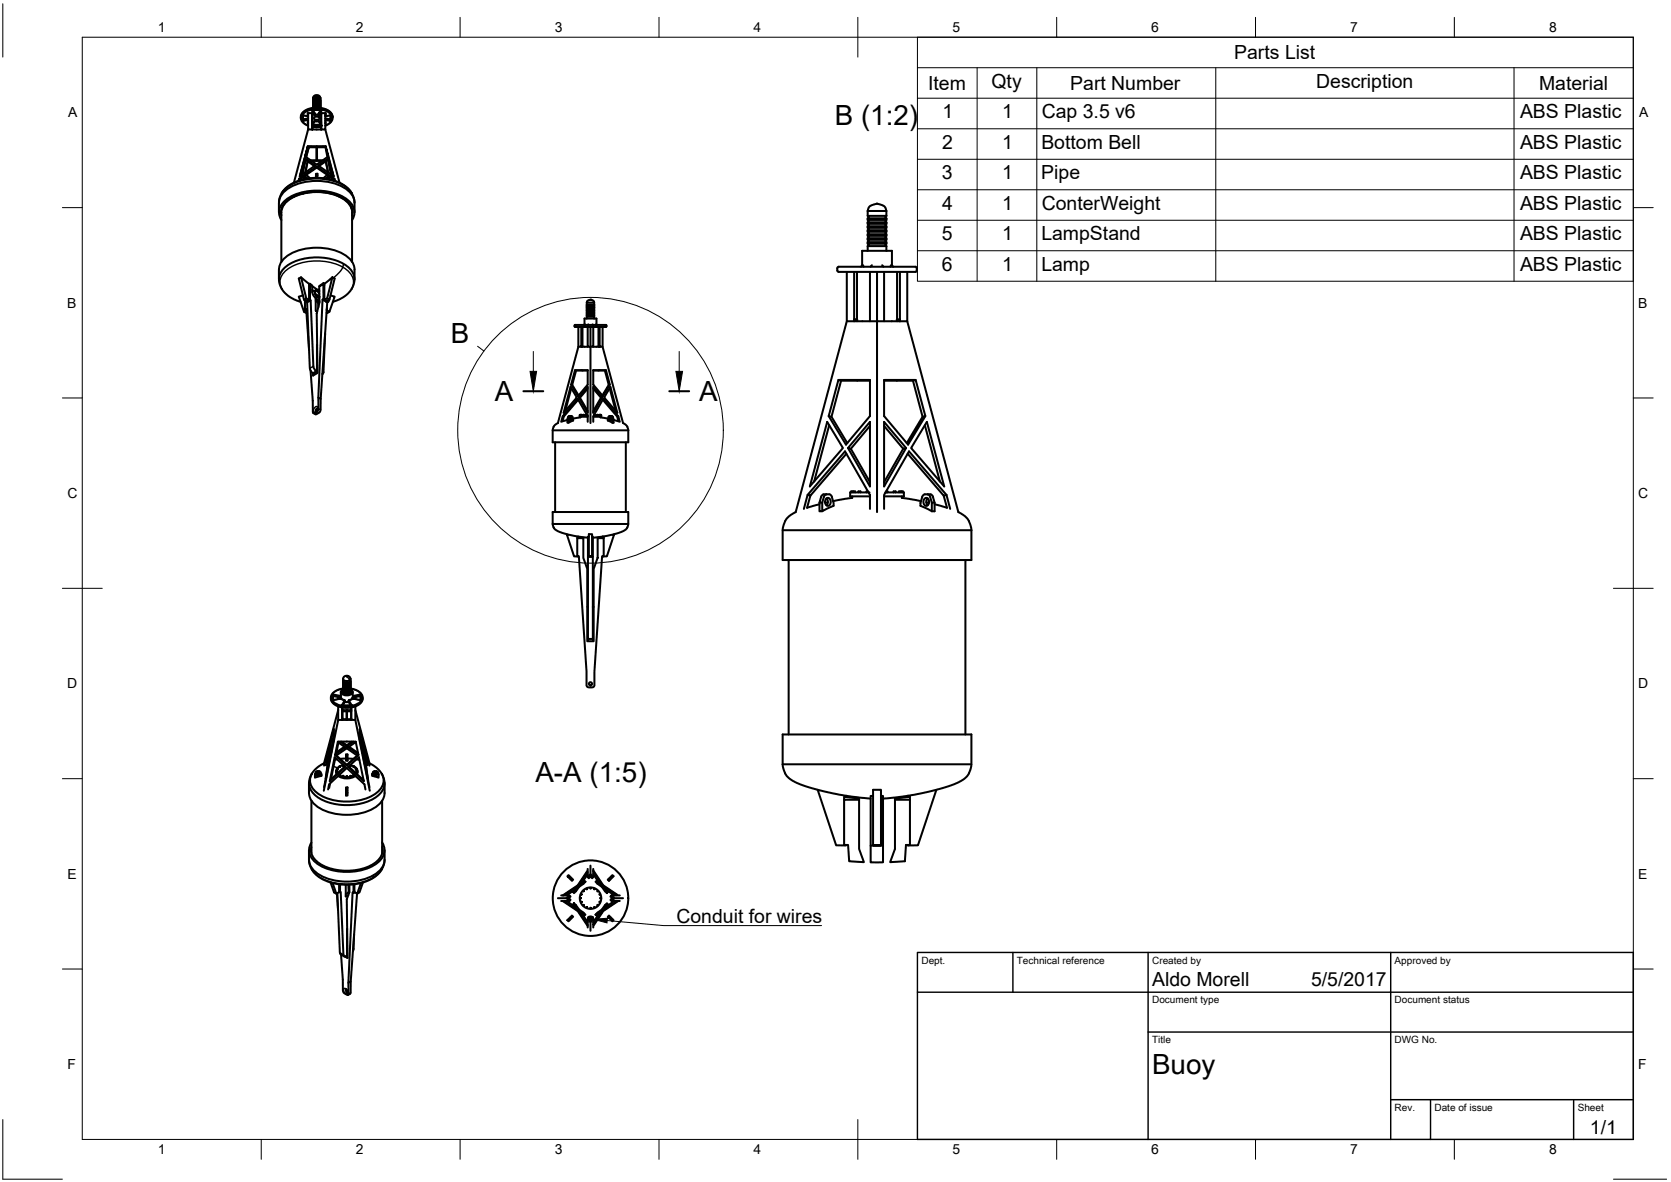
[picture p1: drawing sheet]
<svg xmlns="http://www.w3.org/2000/svg" width="420mm" height="297mm" viewBox="0 0 420 297" stroke-linecap="round" stroke-linejoin="round" font-family="sans-serif">
<!-- layer: Visible -->
<g fill="none" stroke="#000" stroke-width=".51">
<path d="M76.1 29.5l.2 .5M76.2 29h.1M76.3 29l1.2 .2M76.3 29l-.2 .6M76.3 30l-.1 .5M76.6 39.7l-1.2 4.6 3.9-2.7-2.7-1.9v.3l2.5 1.7M76.6 40l-1.2 4.2M77.4 37l-.6 2.3 .6-2.6-.7 2.6 2.9 2.1 3-2.1-.7-2.6 .6 2.6M77.4 37h2.3v3.3h-1.6M77.4 37h.2l-.6 2.5 .6-2.5M77.4 28.4l.1 .6M77.4 36.7h4.5"/>
<path d="M77.4 30.9h.1M77.4 29v.1M77.4 37h.1M77.5 28.4v4.1h1v-4.1v4.1v-.1v.1h2.3M77.5 30.3v.7M77.5 31.6l-.8-.4-.8-.8-.3-.7 .2-1 1.1-1 2.2-.6h1.6l1.2 .4 .9 .5 .7 .7 .1 1-.2 .7-.8 .8-.8 .4M77.5 32.5l-3.6 13.4M77.5 29.8l-1.2 .2M78.3 27.7h2.6M78.5 30.6v.4M78.5 28.8l.1-.4h-1.2l.1 .7M78.5 31.9h2.3"/>
<path d="M78.5 32.4h.1M78.5 28.7h.1M78.6 30.9v.1M78.6 30.6l-.1 .3M78.7 27.7l.4 .8M78.7 31.3h1.9M78.7 26.9a1.09 1.09 0 0 1 1.9 0M78.7 26.1a.97 .97 0 0 1 .9-.7 .97 .97 0 0 1 1 .7M78.7 25.4a.98 .98 0 0 1 .9-.6 .98 .98 0 0 1 1 .6M78.7 26.9v.2a1.05 1.05 0 0 1 1.9 0v-.2M78.7 26.8a.97 .97 0 0 1 .9-.7 .97 .97 0 0 1 1 .7M78.7 25.8a.98 .98 0 0 1 .9-.7 .98 .98 0 0 1 1 .7"/>
<path d="M78.7 26.4a.98 .98 0 0 1 .9-.7 .98 .98 0 0 1 1 .7M78.7 25.1a.98 .98 0 0 1 .8-1 .98 .98 0 0 1 1.1 .6v.4M78.7 24.6l.3-.5 .5-.2 .7 .2 .4 .5M78.7 25.5a.99 .99 0 0 1 .9-.6 .99 .99 0 0 1 1 .6M78.7 26.8a.99 .99 0 0 1 .9-.6 .99 .99 0 0 1 1 .6M78.7 25.8a.99 .99 0 0 1 .9-.6 .99 .99 0 0 1 1 .6M78.7 25.2a.99 .99 0 0 1 .9-.6 .99 .99 0 0 1 1 .6M78.7 26.5a.99 .99 0 0 1 .9-.6 .99 .99 0 0 1 1 .6M78.7 26.2a.99 .99 0 0 1 .9-.7 .99 .99 0 0 1 1 .7M78.8 27.1a1.26 1.26 0 0 1 1.7 0M78.9 27.1l.7-.3 .8 .3M79.1 30.4v.1"/>
<path d="M79.1 28.4v.6M79.1 30.5h1M79.1 29.4l.5-.1a.55 .55 0 0 1 .7 .5l-.7 .3a.55 .55 0 0 1-.6-.5zM79.1 30.5l-.6 1.1M80.1 30.5l.7 1.1M80.2 28.4v.6M80.2 30.4l-.1 .1M80.6 27.7l-.4 .8M80.7 30.6l.1 .3M80.7 28.7h.1M80.7 30.9v.1M80.7 32.5v-.1l.1 .1"/>
<path d="M80.8 28.8l-.1-.4h1.2l-.1 .7M80.8 30.6v.4M80.8 32.4h-.1M81.8 28.4v4.1h-1v-4.1v4.1M81.8 30.3v.7M81.8 32.5l3.6 13.4M81.8 30.9h.1M81.8 29.8l1.2 .2M81.8 37l.5 2.5M81.9 29v.1M81.9 28.4l-.1 .6M81.9 37h-2.3v3.3h1.6"/>
<path d="M82.5 39.2v.2M82.7 39.7v.3l-2.5 1.7M82.7 40l1.1 4.2M83 30v.5M83 29l.1 .6M83 29l-1.2 .2M83.1 29.5l-.1 .5M70.1 53.4a5.5 5.5 0 0 1 1.6-5.4 14 14 0 0 1 15.9 0 4 4 0 0 1 1.5 2.9v2.5M70.7 54.1a4.4 4.4 0 0 1 3.1-4.7 13.8 13.8 0 0 1 13.2 1 3.6 3.6 0 0 1 1.6 3.7M70.8 55.3a3.8 3.8 0 0 1 1.4-5.3 14.4 14.4 0 0 1 14.9 0 3.8 3.8 0 0 1 1.4 5.3M70.8 48.6l-.5 1.1-.2 1.1M70.8 48.5h.1"/>
<path d="M70.8 48.5a10.3 10.3 0 0 1 8.8-3.6 10.3 10.3 0 0 1 8.8 3.6M70.9 48.5l1-1.3 1.9-1.2 2.4-.9 3.3-.4 3.1 .3 2.5 .8 1.8 1 1.5 1.7M70.9 52.2l.1 .1M74 49.3v.1M75.2 44.9l4.4-3.1 4.5 3.1v.3l-4.5-3.1-4.4 3.1zM75.2 44.9l-.1 .5M75.2 45.2l-.1 .2M75.5 45l-.1 .3M75.8 44.8l-.1 .4M75.9 44.7l-.1 .5M76 43.3h.1l-.2 .3M76 43.9h.1"/>
<path d="M76.2 48.6v.1M76.5 41.1l-.4 2.2M76.6 44.4l.6 .5M76.6 44.4v-.2l-.2 .8M76.6 44.4l-.1 .6M76.6 44.2l.7 .7M76.8 40.1l-1.1 3.9M76.8 40.2l-.8 3.6M77 43.9l.9 .9M77.1 48.4l.1 .1M77.3 40.5l-.5 2.8M77.4 40.6l-.6 2.7"/>
<path d="M78.3 40.4h2.6M79.4 44.1v-.4h.4v1M79.8 44.1h-.4v.6M80 41.6l2.7-1.9 1.2 4.6zM81.9 40.6l.6 2.7M81.9 40.5l.6 2.8M82.3 43.9l-1 .9M82.5 40.2l.7 3.6M82.5 40.1l.7 3.2M82.7 44.2l-.8 .7M82.7 44.2l-.6 .7M82.7 44.4l.1 .6"/>
<path d="M82.7 44.2l.2 .8M83.3 43.9h.1M83.4 44.7l.1 .5M83.5 44.8l.1 .4M83.6 43.2l-.4 .1 .5 .9M83.6 43.4l.1 .8M83.7 43.8l.1 .2M83.7 44l.1 .1M83.8 45l.1 .3M83.9 45v.3M84.1 45.2v.2M84.1 44.9l.1 .5"/>
<path d="M85.2 49.3v.1M88.4 52.2l-.1 .1M88.4 48.6l.5 1 .2 1.2M88.4 48.5h.1M88.5 53.4v12.4M88.5 53.4a4.7 4.7 0 0 0-3-3.9 13.4 13.4 0 0 0-13.3 1.1 3.8 3.8 0 0 0-1.5 2.8v12.4M218.2 58.9h4.7v.4h-4.7zM218.2 59.9h4.7v.4h-4.7zM218.2 55.9h4.7v.4h-4.7M218.2 56.9h4.7v.4h-4.7M218.2 54.9h4.7v.4h-4.7M218.2 57.8h4.7v.5h-4.7"/>
<path d="M218.2 53h4.7M218.2 53v1.3M218.2 54.9v.4M218.2 55.9v.4M218.2 56.9v.4M218.2 57.8v.5M218.2 55.2l.3 .4-.3 .3M218.2 56.2l.3 .3-.3 .4M218.2 57.2l.3 .3-.3 .3M218.2 58.3l.3 .3-.3 .3M218.2 59.2l.3 .4-.3 .3M218.2 54.3l.3 .3-.3 .3"/>
<path d="M220.5 51.2h.1M220.5 51.2l-1.8 .6-.5 1.2M220.5 51.2l1.8 .6 .6 1.2M222.9 53v1.3h-4.7M222.9 54.3l-.3 .3 .3 .3M222.9 59.2l-.3 .4 .3 .3M222.9 58.3l-.3 .3 .3 .3M222.9 57.2l-.3 .3 .3 .3M222.9 56.2l-.3 .3 .3 .4M222.9 55.2l-.3 .4 .3 .3M70.1 70.3l.3 1.2 .4 1.1M70.1 67.7v2.5"/>
<path d="M70.2 67.7a5 5 0 0 1 3.2-4.1 14.3 14.3 0 0 1 14.2 1.1 4 4 0 0 1 1.5 3M70.2 70.3a5.2 5.2 0 0 1 3.7-4.5 14.7 14.7 0 0 1 13.1 .9 4.3 4.3 0 0 1 2.1 3.6M70.9 72.6l.6 .9 1.2 1 1.3 .8 1.6 .6M75.7 69.7l2 1.6v4.1l-.5 .4-.8-.5-1.3-5.3 .6-.3 1.3 5.3M76.2 74.2l-1.1 .3 1.3 3.8 .6-.3M76.4 75.3l.6-.3 .7 .4M76.4 78.3l.7 .4M76.7 75.5v2.3l.3-.1 .7 10.2M76.7 77.8h.3M77.2 76l.7 16.6M77.9 75.4l-.8 .5v-.2M77.9 71.3l-.2 .1"/>
<path d="M78.1 75.5l-.9 .5-.1-.1M78.5 72.9l.7 .4v.7a1.07 1.07 0 0 0 1.1 .8M78.5 71.9l1.8 1.1M79.3 73.1l-.1 .1M79.3 73.9l.6 .6M79.4 74.8v3.3l.4 .2M79.4 74.8l-.5-.4a3.5 3.5 0 0 1-.4-2.7l-.6-.4v4.1l.2 .1 .7 16.6 .2 .6 .7 .7v-6.8M79.4 75.4l.9 .5-.3 .2M79.4 75.6l.6 .4v1.2M79.4 75l.9 .6M79.8 74.5l-.1 .1M79.8 74.5l.5 .1"/>
<path d="M80 75.7v.3M80.1 74.7v.1M80.3 74.6l-.3 .2M80.3 73.9l-.3-.5a.47 .47 0 0 0-.8-.3 .47 .47 0 0 0 .1 .8l1 .6M80.3 73.2l-.2-.2a.5 .5 0 0 0-.6-.2 .5 .5 0 0 0-.3 .4M81.1 75.3l.3 .1M81.4 71.4v-.3v4.3M81.4 71.1l-1.1 .9M81.4 71.5l.2 .1M81.4 75.4l.9 .6M82 75.7l.6 .1v-.3v.3l-.3 .2-1.7 24.2v2.8l-.2 .5-.9 .6-.7-.3M82.2 78l.6 .3"/>
<path d="M82.2 77.4v.4M82.8 75.3l-.7 .5-.5-.4M83.1 74.2l1 .3-1.3 3.8-.5 .4-.2-.1M83.6 69.7l-2 1.6v4.1l.7-.4 1.3-5.3 .5 .3-1.3 5.3-.5-.3M88.4 72.6l-.8 1-1 .9-1.4 .8-1.5 .6M89.1 70.3l-.2 1.1-.5 1.2M89.1 67.7v2.5M147.5 76.5v.3M147.5 76.9v.3M147.5 78.4v.1h1.9v-.1M147.5 78.8h1.9M147.5 77.3h1.9"/>
<path d="M147.5 77.6h1.9M147.5 76.5h1.9M147.5 76.9v-.1h1.9v.1M147.5 79h1.9M147.5 79.4v-.2h1.9v.2M147.5 78.1h1.9M147.5 78.4h1.9M147.5 76.9h1.9M147.5 77.2h1.9M147.5 77.7h1.9M147.5 78h1.9M147.5 79.4h1.9"/>
<path d="M147.5 79.6h1.9M147.5 76.1h1.9M147.5 76.5l.2-.9 .8-.3 .8 .3 .1 .9M147.5 77.2v.1M147.5 77.6v.1M147.5 78v.1M147.5 78.8v.2M147.5 79.6v.5M147.5 77.3v.3M147.5 77.7v.3M147.5 78.1v.3M147.5 78.9v.3"/>
<path d="M147.5 78.5v.3M147.6 79.3v.3M149.4 77.2v.1M149.4 77.6v.1M149.4 78v.1M149.4 78.8v.2M149.4 79.6v.5M149.4 79.3v.3M149.4 78.5v.3M149.4 78.9v.3M149.4 78.1v.3M149.4 77.7v.3"/>
<path d="M149.4 77.3v.3M149.4 76.9v.3M149.4 76.5v.3M210.6 67.2l.3-.2h18.2a1.04 1.04 0 0 1 1.4 .4v.6a1.1 1.1 0 0 1-1.4 .3h-17.2a1.07 1.07 0 0 1-1.4-.3zM212.9 68.3v12.4h1.9v-12.4M215.5 68.3v12.1M217 66.7l.1 .3M218.2 60.9h4.7v.4M218.2 61.3h4.7M218.2 61.8h4.7M218.2 60.9v.4M218.2 61.8v1.2"/>
<path d="M218.2 60.2l.3 .3-.3 .4M218.2 61.2l.3 .3-.3 .3M218.7 68.3v12.4h1.8v48M219.2 66.7l-.3 .3M220.5 68.3v12.4h1.8v-12.4M221.8 66.7l.3 .3M222.9 61.2l-.3 .3 .3 .3M222.9 61.8v1.2M222.9 60.2l-.3 .3 .3 .4M224 66.7l-.1 .3M224.7 67l-.4-.3v-3.7h-7.5v3.7l-.4 .3M225.6 68.3v12.1"/>
<path d="M226.3 68.3v12.4h1.8v-12.4M77.9 92.5l.2 .7 .7 .7 .9-.5M78.1 93.2l.5 7.5 .1 2.8 .2 .3 .9-.5 .3-.5-.1-2.9 1.1-24.6 .3-.2v-3.7l-1.1 .6v4.1l-.7 2.7 .2 14.9-1.1 .7v-.6v.6M79.7 86.7v.1M80 99.9l.6 .3M81.8 83.9l-.4 9.6-.3 .4M143.5 97.2l1.5 2.7-3.3 3.8zM143.6 96.7h.3l1.6 2.7M143.6 96.7l1-3.7 .3 .1-1 3.6M143.6 97.6l-1.5 5.7M144.5 81.7l7.8-.1 .2 .4-.2 .2h-7.7zM144.6 93h3.2v3.7l-2.5 2.8-1.7-2.8"/>
<path d="M144.9 93.1h2.9M145.4 82.2v4.9h.8v-4.9M145.4 87.1l-5.1 19.2-.9 .7-.4 .7v3.4h19v-3M145.5 99.9l2.3 3.8v-6.5l-2.3 2.7h.3l2 3.4M146.2 87.1h1.6M146.2 86.9v.2v-.2l.3 .1v.1M146.2 86.9h.1M146.5 82.2v4.8M147.1 81.5v.2M147.8 82.2v4.9h.7v19.2M147.8 97.7l-2 2.2M147.9 81.5l-.1 .2"/>
<path d="M148.5 82.2v4.9h.7v-4.9M149 81.5l.1 .2M149.2 97.7l1.9 2.2h.3l-2.2 3.8v-6.5l2.2 2.7M149.2 93.1h2.9M149.2 87.1h1.6M149.9 81.5l-.1 .2M150.1 81.7l-.1-.2v-1.4h-3l-.2 1.6M150.5 87.1l-.1-.1 .3-.1 .1 .2M150.5 82.2v4.8M150.7 86.9h.1M150.8 86.9v.2M150.8 82.2v4.9h.7v-4.9"/>
<path d="M151.1 99.9l-1.9 3.4M151.5 87.1l5.2 19.2 .9 .7 .4 1.1M152.4 93h-3.2v3.7l2.4 2.8 1.7-2.8h-.2l-1.6 2.7M153.3 97.6l1.5 5.7M153.3 96.7l-.9-3.7-.3 .1 1 3.6M153.5 97.2l1.7 6.5-3.3-3.8zM210.8 95.5h7.9v9.1l-6 7.1-4.3-7.1M211.5 95.7h7.2M212.9 80.7l-12.8 48-2.1 1.4-.6 .9-.5 1.3-.1 8.4h47.4v-7.5M214.8 80.7h3.9M214.9 80.2l-.1 .5 .1-.5 .7 .2-.1 .3M222.3 95.7h7.3"/>
<path d="M222.3 80.7h4M225.6 80.7l-.1-.3 .7-.2 .1 .5M226.2 80.2l.1 .5M228.1 80.7l12.9 48 1.6 1 .7 .7 .7 1.4 .2 1.4M230.2 95.5h-7.9v9.1l6 7.1 4.4-7.1-.7 .1-4 6.7M79.8 102.7l-.4 .7a.36 .36 0 0 1 0-.5 .36 .36 0 0 1 .4-.1l-.4 .6M139 108.1h19M139.6 111.1v17.6M141.5 104.6l-.4 1.4M141.8 104.7l-.4 1.2 1.3-.4M142.7 105.4v.8h.2M142.8 104.8l-.1 .6h.2"/>
<path d="M143.4 105l.1 .3-.1 .3M143.4 104.5l-.5 .9v.8l1.2-.5-.2-.9-.2-.3M143.5 105.3l-.3 .1M143.7 104.5h-.6l-.2 .3M145.4 100.5l-3.6 4.2-.3-.1 3.8-4.4 2.5 4.4v1.4M146 104.7v.2l-2 .3M146.1 104.2l-.2 .1M146.1 104.2l.1 .1M146.1 104.2v.1M146.6 104.3h.2M147.6 104.2l-.2 .1M147.6 104.3h-1.8v.4h2"/>
<path d="M149.3 104.3h1.9v.4h-2M149.4 104.2l.1 .1M150.1 104.3h.2M150.9 104.2l.2 .1M150.9 104.2l-.2 .1M150.9 104.2v.1M151 104.7v.2l1.9 .3M151.6 100.5l3.6 4.2 .3-.1M153.3 104.5h.5l.3 .3 .2 1.4-1.5-.5 .2-.9 .3-.3M153.4 105.3l.3 .1M153.6 104.5l.4 .9M153.6 105l-.2 .3 .2 .3"/>
<path d="M154.3 105.4h-.3v.8M155.2 104.7l.3 1.2-1.2-.4M155.5 104.6l-3.8-4.4-2.5 4.4v1.4M155.5 104.6l.3 1.4M157.4 111.1v17.6M208 106l3.9 6.6-8.3 9.6zM208.4 104.6l.7 .1 3.9 6.7M208.4 104.6l2.4-9.1 .7 .2-2.4 9M208.5 106.8l-3.8 14.2M212.8 114l-9 10.6-.7-.2 9.4-11 6.2 11v3.5M213.2 112.6l5.5 9.6v-16.2l-5.5 6.6 .7 .2 4.8 8.4M218.7 107l-4.8 5.8"/>
<path d="M222.3 107l4.8 5.8 .7-.2-5.5 9.6v-16.2l5.5 6.6M227.1 112.8l-4.8 8.4M228.2 114l9.1 10.6 .7-.2M232.5 106.8l3.8 14.2M232.7 104.6l-2.5-9.1-.6 .2 2.4 9M233.1 106l4.3 16.2-8.3-9.6zM139 131.7h19M139 131.7v-3h19v3.1l-.3 .9-1.1 .8-2.2 .7M139 131.7l.2 1 .4 .4 1.1 .6 1.8 .5M145.1 135.2h1.6v5l1 2.8v18.1h1.6v-18.1l1-2.8v-5h1.5v4.6h-.4l-1.9 28.9v3.6l-.2 .3-.4 .1h-1.1l-.3-.4v-3.6l-2-28.9h-.4zM145.1 135.2v-.3l1.6 .3M145.4 134.8l2.4 .3"/>
<path d="M145.4 135l-2.9-.8 1.8 5.6h1.1M148.1 139.8h.8h-.8v-5.6h.8v5.6M148.1 134.9h-.3v4.9h1.3M148.9 134.9h.2v25.7h-1.3v-20.8M150.3 135.2l1.5-.3v.3M151.6 134.8l-2.5 .3M151.6 134.8l2.8-.6-1.8 5.6h-1M151.6 134.8v.2M196.8 133.2h47.4M203.1 124.4l-1 3.5M203.8 124.6l-.9 3 3.1-.9M206 126.3v2.2h.7"/>
<path d="M207.7 125.4a.71 .71 0 0 1 .9-.1 .71 .71 0 0 1 .3 .8 .75 .75 0 0 1-.7 1 .75 .75 0 0 1-.7-1zM207.8 125.3a1.25 1.25 0 0 1 0 1.7M207.8 124.2l-.4 .2a5.2 5.2 0 0 0-.7 4.1l2.8-1.4a3.1 3.1 0 0 0-.4-2.5l-.6-.4h-1.4l-.4 .2-.7 1.9h.7M208.1 126.2l-.6 .2M214.3 124.7v.4l-4.8 .8M214.5 123.5h-.5v.2M214.5 123.5h.5v.2M214.5 123.5v.2M215.8 123.7v-.2h.6v.2M218.2 123.5h-.3v.2M218.4 123.7h-4.6v1h4.9M222.7 123.7h4.6v1h-5"/>
<path d="M222.8 123.5h.4v.2M224.7 123.7v-.2h.5v.2M226.6 123.5h.4v.2M226.6 123.5h-.6v.2M226.6 123.5v.2M226.8 124.7v.4l4.8 .8M232.4 125.4a.71 .71 0 0 1 .9-.1 .71 .71 0 0 1 .3 .8 .75 .75 0 0 1-.7 1 .75 .75 0 0 1-.7-1zM232.5 124.2h1.4l.4 .2a5.2 5.2 0 0 1 .7 4.1h-.7l-2.8-1.4a3 3 0 0 1 .5-2.5l.6-.4M232.9 126.2l.7 .2M233.2 124.2l.6 .4 .5 1.7M233.3 125.3a1.25 1.25 0 0 0 0 1.7M235 126.3h-.7v2.2"/>
<path d="M237.3 124.6l.8 3-3.1-.9M238 124.4l-9.4-11-6.3 11v3.5M238 124.4l.9 3.5M147.7 152.5h.1M149.1 152.5h.2M198.3 140.7v43.9M242.7 140.7v43.9M83.7 175.3l.1 .6M83.8 174.5l.1 .4M83.8 175.9v.1M83.8 174.9l1.9 .4M83.9 174.9l-.2 .5"/>
<path d="M85 177.5v3.4h1.1M85 175.2v.5M85 178.5l-3.6 13.5M85.5 175.2v.4M85.7 173.9v1.7M85.8 175.5l-2 .4M85.9 173.2l.1 .1M85.9 177.2h2.6M86.1 177.8v3.1zM86.1 178.3v.4M86.1 178.8h2.2M86.1 178.6h.1"/>
<path d="M86.1 178.5h1.2v2.4h-1.2M86.2 177.2l.5-.8h1l.5 .8M86.3 173.6l-.1 .2a1.15 1.15 0 0 0 1 .7 1.15 1.15 0 0 0 1-.7v-.2M86.3 173.8l-.1 .2M86.3 173l-1.8 .6a2.05 2.05 0 0 0-1.3 2.2 2.05 2.05 0 0 0 1.9 1.7l1.8 .4 2.3-.3 1.5-1 .5-1a2.79 2.79 0 0 0-2.9-2.5l-.2-.1a.98 .98 0 0 1-.9 .7 .98 .98 0 0 1-.9-.6M86.3 172.5a.98 .98 0 0 0 .9 .7 .98 .98 0 0 0 .9-.7M86.3 171.6a.99 .99 0 0 0 .9 .6 .99 .99 0 0 0 .9-.6M86.3 170.6a.98 .98 0 0 0 .7 1 .98 .98 0 0 0 1.1-.6v-.4M86.3 172.9a.99 .99 0 0 0 .9 .6 .99 .99 0 0 0 .9-.6M86.3 172.3a1.09 1.09 0 0 0 1.8 0M86.3 171.2a.99 .99 0 0 0 .9 .7 .99 .99 0 0 0 .9-.7M86.3 172a1.09 1.09 0 0 0 1.8 0"/>
<path d="M86.3 173.2a.99 .99 0 0 0 .9 .6 .99 .99 0 0 0 .9-.6M86.3 173.9a1.09 1.09 0 0 0 1.8 0M86.3 171.9v.1M86.3 172.2v.1M86.3 173.5v.4M86.3 173.2a.69 .69 0 0 0-.6 .7 .69 .69 0 0 0 .6 .7l1.4 .1a.78 .78 0 0 0 .9-.5 .78 .78 0 0 0-.5-1M86.3 171.4a.99 .99 0 0 0 .9 .7 .99 .99 0 0 0 .9-.7M86.3 173.4a.99 .99 0 0 0 .9 .7 .99 .99 0 0 0 .9-.7M86.3 172.8a.99 .99 0 0 0 .9 .6 .99 .99 0 0 0 .9-.6M86.3 171.8a.99 .99 0 0 0 .9 .6 .99 .99 0 0 0 .9-.6M86.3 171.1a.99 .99 0 0 0 .9 .7 .99 .99 0 0 0 .9-.7M86.3 172.4a.99 .99 0 0 0 .9 .7 .99 .99 0 0 0 .9-.7"/>
<path d="M86.3 172.1a.99 .99 0 0 0 .9 .6 .99 .99 0 0 0 .9-.6M86.5 170.1l.9-.3 .5 .3 .2 .3a.95 .95 0 0 1-.8 .8 .95 .95 0 0 1-1-.5zM86.6 175.9l.1 .5M86.6 174.3l.5 .2M87.8 174.3l-.5 .2M87.8 175.9l-.1 .5M88.1 171.9v.1M88.1 172.2v.1M88.1 173.5v.4M88.2 173.8v.2M88.3 178.5h-1.2v2.4h1.2M88.3 178.3v.4"/>
<path d="M88.3 178.6h.1M88.3 178.3h.1M88.5 173.2l-.2 .1M88.5 175.5h.1M88.6 175.5l2 .4M88.7 173.9v1.7M88.9 175.2v.4M89.4 177.5v3.4h-1.1v-3.1v3.1M89.4 175.2v.5M89.4 178.5l3.6 13.5M90.5 174.9l.2 .5M90.5 174.9l-1.8 .4"/>
<path d="M90.6 175.9h.1M90.6 174.5l-.1 .4M90.7 175.3l-.2 .6M77.7 196.9v2.4M77.7 199.3a5 5 0 0 0 3.3 4.1 14.3 14.3 0 0 0 14.2-1.1 4 4 0 0 0 1.5-3M78.4 194.5l-.4 .8a3.9 3.9 0 0 0 1.8 5 14.2 14.2 0 0 0 15.4-.5 3.7 3.7 0 0 0 1.2-4.4l-.4-.9M78.4 194.5a3.6 3.6 0 0 0 1.5 4.9 14 14 0 0 0 14.6 0 3.7 3.7 0 0 0 1.5-4.9M78.4 194.5h.1M79.6 194.5l.4 .2 .4-.2M79.8 194h.4M79.8 194l-.4 .2-.2 .5v.7l1.6-.4-.3-.8M80.2 194l.4 .2"/>
<path d="M80.5 194l.3 .7M80.6 194l-.3-.2h-.6l-.5 .9M81.5 191.8l-1.8 1.1-1.3 1.6M81.8 191.4l-.3 1M82.1 191.5l-.2 .8M82.5 198.4l.2-1.3 4.5-4.1 4.4 4.1 .3 1.3M82.6 191l-.5 .5-.3-.1 .8-1-1.1 7.4M82.7 190.3l.4-.6-1.2 6 .8-5.4 .3 .1M82.8 189l-.3 1.1M83 196.9l-.2 1.1M83.1 186.2l-.4 3.7-.8 .9zM83.3 185.8h.4l-.4 3.4"/>
<path d="M83.9 183.2v2.6l-.6 3.4-.5 .6 .5-4zM84 184.6l-.3 1.2M84.1 190.3l2.7 2.4-3.9 3.6zM84.3 189.6l2.9 2.6 2.9-2.6M84.3 190.4l-1.1 5.5M84.5 193.8l.1 .7M84.6 193.7l.1 .1 .1-.1M84.6 193.6l.2 .1zM84.7 190.8l-.5 .1M84.8 194.2l.1 .1M84.8 193.1v.1M84.8 193.2h.2"/>
<path d="M84.8 193.1h.2zM84.9 186.4h4.5l.7 3.3-2.9 2.7-2.9-2.7zM85 193.1v.1M85 194.2h-.2l.1 .1M85 195a4 4 0 0 0 4.4 0M85 180.9l-3.6 17.8M85.1 186.6l1.7 1.2-2.3 1.6M85.1 186.4l-.6 3.4M85.2 194.8a4.2 4.2 0 0 0 4 0M85.3 192.7l.1 .1 .1-.1M85.4 192.6h.1zM85.4 194.6l-.1 .1"/>
<path d="M85.5 186.4l1.7 1.2v.4l-2.6 1.9M85.5 194.8h-.2M85.5 194.7v.1M85.9 186.4l1.3 .9 1.3-.9M86.1 180.6v.3M86.1 180.7h2.2M86.1 192.3v.1M86.1 195v.1M86.2 192.3l-.6 .2a1.24 1.24 0 0 0-.8 1.9M86.2 195.1h.1M86.2 192.4h.1M86.2 195h.1z"/>
<path d="M86.2 192.3h.1zM86.3 192.3v.1M86.3 195v.1M86.4 192.3h-.1M86.6 187.7l-2 1.4M86.7 192.6l-3.7 3.5M87 199.2v-1.3h.4v2h-.4v-.7h.4M87 189.6h.4v1.3h-.4zM87 190.9v.3h.4v-.3M87 190.6l-1.5 .1M87.1 195.1v.1M87.1 195.1h.2z"/>
<path d="M87.2 192.2h.1M87.3 195.1l-.2 .1M87.4 190.6l1.5 .1M87.6 192.7l2.6-2.4 1.3 6zM87.7 192.6l3.7 3.5M87.8 187.7l2.2 1.5M88 192.3h.1M88.1 192.3l.1 .2 .1-.2M88.1 195v.1M88.1 195.1h.2M88.1 192.3h.2zM88.1 195h.2z"/>
<path d="M88.3 195v.1M88.3 192.3l.7 .3M88.3 180.6v.3M88.3 180.6h.1M88.9 192.7l.1 .1 .1-.1M88.9 194.7v.1M88.9 186.4l-1.7 1.2v.4l2.6 1.9M88.9 194.8h.2M88.9 192.6h.2zM89 194.6l.1 .1M89.1 192.6a1.17 1.17 0 0 1 .5 1.8M89.4 180.9l3.6 17.8"/>
<path d="M89.4 193.1v.1M89.4 193.2h.2M89.4 194.2h.2l-.1 .1M89.4 193.1h.2zM89.5 186.5l-1.9 1.3 2.5 1.7M89.6 193.7l.1 .1 .1-.1M89.6 194.2v.1M89.6 193.1v.1M89.6 193.6l.2 .1zM89.6 190.8l.8 .2M89.9 193.8l-.1 .7M90.4 184.6l.3 1.2"/>
<path d="M91.1 185.8l-.6-2.6v2.6l.6 3.4 .5 .6-.5-4h-.4l.4 3.4M91.2 186.2l1.3 4.6-.8-.9zM91.6 189l.3 1.1M91.7 190.3l.8 5.4-1.3-6 .5 .6-.3 .1M91.8 191l.5 .5 .3-.1M92.3 191.5l.2 .8M92.6 191.4l-.9-1 1.2 7.4M92.6 191.4l.3 1M92.9 191.8l1.8 1.2 1.3 1.5M94 194.5l.4 .2 .4-.2M94.2 194h.4M94.6 194l.3 .1 .3 .6v.7l-1.6-.4 .2-.8 .4-.2"/>
<path d="M95.2 194.7l-.2-.7-.4-.2-.7 .1-.3 .8M96 194.5h.1M96.7 196.9v2.4M196.8 192.1h47.4M196.8 192.1v-7.5h47.4v7.6l-.2 1.3-.5 1.2-1 1-1.5 .9-2.4 1-3.2 .9M196.8 192.1l.6 2.2 1.1 1.4 2.8 1.5 4.3 1.3M212.7 200l6.2 .7M228.3 200l-6.3 .7M228.3 200l7.1-1.5-4.6 13.9-2.5 .1v-.2M228.3 200v.3M77.7 216.2l.2 1.3 .7 1.3 .9 1 1 .8 2.8 1.2 3.7 .6 1.9-.1 2.1-.4 2.9-1.3 1.2-1 .7-.8 .7-1.3 .2-1.3M77.7 213.7v2.4"/>
<path d="M77.7 216.1a5 5 0 0 0 3.3 4.1 14.3 14.3 0 0 0 14.2-1.1 4 4 0 0 0 1.5-3M78.3 212.9a4.4 4.4 0 0 0 3.1 4.7 13.8 13.8 0 0 0 13.2-1 3.6 3.6 0 0 0 1.5-3.7M78.3 201.2v13.2M78.3 211.7a3.8 3.8 0 0 0 1.4 5.3 14.4 14.4 0 0 0 15 0 3.8 3.8 0 0 0 1.4-5.3M96.1 201.2v13.2M96.7 213.7v2.4M147.8 218.4v.3l-2.5 3.8-3.8 2.5h-.4M147.8 219.7l-1.4 2M148.5 219.7l.7 .7-.3 .3-.4-.4-.5 .4-.2-.3zM148.5 217.5v2.2M149.2 218.4v.3l2.5 3.8 3.8 2.5h.3M149.2 219.7l1.3 2"/>
<path d="M212.2 201h3.8v12.3l1.2 3.4-3.7-.3-.3-4.1h-1zM212.2 201v-.8l3.8 .5v.3M212.7 200.3v-.3l-7.1-1.5 4.6 13.9 2.5 .1v-.2M218.9 212.5h3.1M219.5 212.4l2 .1h-2v-14h2v13.9M219.5 200h-.6v16.7h1.6h1.5v-16.7h-.5M225 200.7l3.8-.5v.8h-3.8zM225 201v12.3l-1.2 3.4 3.7-.3 .3-4.1h1v-11.3M83.1 221.8l.9 2.5 .6 .3 .7-.4v-2M83.6 221.9l1 2.7M84.7 224.5l.3 4.2M84.8 224.5l.7 14.9"/>
<path d="M85.3 224.1l.2 .1M85.5 239.4l.2 .4 .9 .5M85.5 222.3l.9 17.9a.54 .54 0 0 0 .9 0v-6.8M86.9 222.4v2.8M87.3 233.6h.1M87.6 222.3l.1 2-.8 .4M87.6 224.9l-.7 .3M87.7 224.3h.1M87.7 224.2l.1 .1M87.8 222.3l.1 1.8-.7 1.9 .2 14.7-.6-.3 .6 .3M88.9 238.4l-.1 .6M88.9 224.4v-2.1v2.1l-.2-.1-1.1 22.7v2.8l-.2 .2-.9-.5-.3-.6-.4-9"/>
<path d="M89 234.8l-.1 3.7M89.1 224l-.2 .1M89.8 224.6l-1.6 22v2.8l-.7 .6M90.7 221.9l-.9 2.7-.7-.4v-2M91.3 221.8l-.9 2.5-.6 .3M140.3 225.7h2.1M141.1 226.4h.4l3.8 2.5 2.5 3.8v.4M142.4 226.4l2 1.4M142.4 225.7l.8-.7 .3 .3-.5 .4 .5 .4-.3 .3zM142.7 220.2l.2-.3 1.2 1.2-.3 .3zM142.8 231.1l1-1 .3 .3-1.2 1.1-.2-.3zM143.2 226.4h-1.5l3.3 2.2-.9-1.3"/>
<path d="M144.1 224.1l.2 .4 .5-.5-.2-.4-.5 .5 .9-1.3-3.3 2.2h1.5M144.3 227l.5 .5-.2 .3-.5-.5zM144.4 223.7l-2 1.3M144.6 227.8l.7 1.1 1.1 .7M144.8 227.5l.8 1.1 1.1 .8M146.4 221.8l-1.1 .8-.7 1M146.4 229.8l1.4 2M146.7 222.1l-1.1 .8-.8 1.1M146.9 230.1l.3-.2-.5-.5-.3 .2 .5 .5-1.4-.9 2.3 3.3v-1.5M146.9 221.3l.3 .3-.5 .5-.3-.3zM147.8 220.4v-1.4l-2.3 3.3 1.4-1M147.9 230.5a.86 .86 0 0 1 1.2 0l-.2 .2-.4-.2-.5 .2z"/>
<path d="M147.9 230.5v.4M148 230.7l.5 .5 .4-.5 .3 .3-.7 .8-.7-.8zM148.5 231.8v2.1M149.1 230.5v.4M149.2 220.4v-1.4l2.2 3.3-1.3-1 .5 .5-.4 .3-.5-.5 .4-.3M150.1 230.1l1.3-.9-2.2 3.3v-1.5M150.2 229.4l.4 .2-.5 .5-.4-.2zM150.2 222.1l1.1 .8 .8 1.1M150.5 229.8l-1.3 2M150.6 221.8l1 .8 .7 1M152.1 227.5l-.8 1.1-1.1 .8M152.3 223.6l.6 .5-.3 .4-.5-.5z"/>
<path d="M152.3 227.8l-.7 1.1-1 .7M152.5 223.7l2 1.3M152.8 221.1l1.2-1.2 .3 .3-1.2 1.2zM152.8 230.4l.3-.3 1.2 1.1-.3 .3zM152.9 224.1l-1-1.3 3.3 2.2h-1.4M153.5 225.3l.3-.3 .7 .7-.7 .7-.3-.3 .4-.4zM153.8 226.4h1.4l-3.3 2.2 1-1.3-.6 .5-.2-.3 .5-.5 .3 .3M154.5 225.7h2.2M154.5 226.4l-2 1.4M155.8 226.4h-.3l-3.8 2.5-2.5 3.8v.4M86.9 248.6l.5 .7M87 248.6a.5 .5 0 0 0 .4 .7"/>
<path d="M87 248.6l.4 .7M88.2 246.6l-.6 .4"/>
<circle cx="143.6" cy="105.3" r=".35"/>
<circle cx="153.4" cy="105.3" r=".35"/>
<circle cx="148.5" cy="171.9" r=".4"/>
<circle cx="80" cy="194.6" r=".36"/>
<circle cx="94.4" cy="194.6" r=".36"/>
<circle cx="146" cy="225.7" r=".1"/>
<circle cx="146.2" cy="226.7" r=".1"/>
<circle cx="146.2" cy="224.8" r=".1"/>
<circle cx="146.7" cy="227.5" r=".1"/>
<circle cx="146.7" cy="223.9" r=".1"/>
<circle cx="147.5" cy="228" r=".1"/>
<circle cx="147.5" cy="223.4" r=".1"/>
<circle cx="148.5" cy="225.7" r="9.5"/>
<circle cx="148.5" cy="225.7" r="2.7"/>
<circle cx="148.5" cy="223.2" r=".1"/>
<circle cx="148.5" cy="228.2" r=".1"/>
<circle cx="149.4" cy="228" r=".1"/>
<circle cx="149.4" cy="223.4" r=".1"/>
<circle cx="150.3" cy="227.5" r=".1"/>
<circle cx="150.3" cy="223.9" r=".1"/>
<circle cx="150.8" cy="224.8" r=".1"/>
<circle cx="150.8" cy="226.7" r=".1"/>
<circle cx="151" cy="225.7" r=".1"/>
</g>
<g fill="#000">
<circle cx="78.5" cy="31.6" r=".25"/>
<circle cx="79.6" cy="37" r=".25"/>
<circle cx="80.8" cy="31.6" r=".25"/>
<circle cx="148.5" cy="75.3" r=".25"/>
<circle cx="147.6" cy="104.3" r=".25"/>
<circle cx="149.3" cy="104.3" r=".25"/>
<circle cx="218.4" cy="123.7" r=".25"/>
<circle cx="222.7" cy="123.7" r=".25"/>
<circle cx="87.1" cy="178.5" r=".25"/>
<circle cx="87.2" cy="170" r=".25"/>
<circle cx="85" cy="194.2" r=".25"/>
<circle cx="89.4" cy="194.2" r=".25"/>
</g>
<!-- layer: Visible Narrow -->
<g fill="none" stroke="#000" stroke-width=".36">
<path d="M75.6 29.4a2.71 2.71 0 0 1 2.5-2.1 5.4 5.4 0 0 1 5.2 1.2l.4 .9M75.6 29.6a2.71 2.71 0 0 1 2.5-2.1 5.4 5.4 0 0 1 5.2 1.2l.4 .9M76.1 29.6l.2 .6 1.2-.2M76.1 29.5l.2 .5 1.2-.2M77.5 29.2l-1.3-.2a1.29 1.29 0 0 0 0 1.5M77.5 30.2l-1.3 .3M77.5 31.5a1.8 1.8 0 0 1-1.3-2.8 5.5 5.5 0 0 1 6.9 0 1.57 1.57 0 0 1-.7 2.5l-.6 .3M78.5 31.4l.6-1h1.1l.6 1M78.5 31.8h2.3M78.5 31.7h2.3M78.6 31.5h2.1M78.6 27.7l.6 1.1"/>
<path d="M78.6 31.3h2M78.7 27.7l.5 .9M79.1 28.4v.1M79.2 28.8h.9M80.2 24l.1 .3M80.2 28.4v.1M80.6 27.7l-.5 .9M80.7 27.7l-.6 1.1M80.9 27.7l-1-.1-1.5 .1 .7 1.3h1.1l.7-1.3M81.8 29.2l1.3-.2a1.29 1.29 0 0 1 0 1.5M81.8 30.2l1.2 .3M83.1 29.5l-.1 .5-1.2-.2"/>
<path d="M83.1 29.6l-.1 .6-1.2-.2M79.4 43.7h.4M70.8 72.6h.1M70.8 72.6a3.6 3.6 0 0 1 1.5-5 14 14 0 0 1 14.7 0 3.7 3.7 0 0 1 1.4 5M79.2 73.4h-.1M79.2 73.6h-.1M80.3 72.6l-.4 .3M80.3 75.8h-.1M86.3 66.3l-.5 1.5-1.9 2M88.4 72.6h.1M78.8 92.1l-.9 .5M79.5 93.2l-.9 .5"/>
<path d="M79.1 102.4a.48 .48 0 0 1 .7-.2 .48 .48 0 0 1 0 .8v.1a.52 .52 0 0 1-.8 .5 .52 .52 0 0 1-.1-.9zM79.1 103.8l.5 .3M79.5 103.3l-.1 .2M79.6 102.7h.2M79.7 103.4l.5 .3M80.1 102.7l.5 .3M83.2 175.5a2.71 2.71 0 0 0 2.4 2.1 5.4 5.4 0 0 0 5.3-1.2l.3-.9M83.2 175.3a2.71 2.71 0 0 0 2.4 2.1 5.4 5.4 0 0 0 5.3-1.2l.3-.9M85.6 175h.1M85.6 175l-1.7-.3-.2 .6M85.6 175.5l.1 .1M85.7 175.6l.1-.1 .8 .4-.1 .2"/>
<path d="M85.7 174.8l-1.9-.3a1.29 1.29 0 0 0 0 1.5l1.9-.4M85.7 174.8h.1M85.7 175.6l.8 .5M85.7 174.8l-.1 .2M85.7 175.2l-1.8-.3-.2 .5M86.3 173.2h-.4l.1 .2M86.3 173.1a3.1 3.1 0 0 0-2.9 1.9 2.41 2.41 0 0 0 2.2 2.2 5.1 5.1 0 0 0 5.3-1.3 1.76 1.76 0 0 0-1.3-2.4l-1.5-.4M86.5 176.1l-.6 1.1 1.6 .1 1-.1-.7-1.1M86.5 176.1l.2 .1M86.7 176.2l-.6 1M86.7 176.1v.1M87.2 170l.4 .4 .2 .6"/>
<path d="M87.7 176.1l.6 1.1M87.7 176.3l.5 .9M87.7 176.3h-1l-.5 .9M87.9 176.1l-.2 .1M88.1 173.2h.4l-.1 .2M88.7 175.2l1.8-.3 .2 .5M88.7 174.8h.1M88.7 175.6l-.2-.1-.7 .4v.2M88.7 175.6l1.9 .4M88.7 174.8l.1 .2M88.7 175.6l-.8 .5M88.8 175.5l-.1 .1"/>
<path d="M88.8 175h-.1M88.8 175l1.7-.3 .2 .6M90.6 174.5l-1.9 .3M90.6 174.5a1.29 1.29 0 0 1 0 1.5M79.4 194v.2M79.8 193.8v.2M80.2 193.8v.2M80.5 194v.2M81.4 192l-.6 .2M82 192.1l.4 .1M83.9 192.6l1 .4M87 198.6h.4"/>
<path d="M87 198.2h.4M87 198h.4M87 190.3h.4M87 189.9h.4M87 189.7h.4M93.8 194v.2M94.2 193.8v.2M94.6 193.8v.2M95 194v.2M78.4 218.5h.1M78.4 218.5a10.3 10.3 0 0 0 8.8 3.6 10.3 10.3 0 0 0 8.8-3.6M93.9 220l-.4 .8"/>
<path d="M96 218.5h.1M85.5 239.4l.8 .5M86.4 248.5a.81 .81 0 0 1 .9 .4 .81 .81 0 0 1-.1 .9l-.7-.5zM87.2 249.2l-.3 .5M88.2 249.4l-.6 .3"/>
</g>
<!-- layer: Border -->
<g fill="none" stroke="#000" stroke-width=".25">
<path d="M.7 1v13.4M20.7 9.4h390v276.9h-390zM65.7 4.4v5M115.7 4.4v5M165.7 4.4v5M215.7 4.4v10M265.7 4.4v5M315.7 4.4v5M365.7 4.4v5M15.7 52.2h5M410.7 52.2h5M15.7 100h5"/>
<path d="M410.7 100h5M15.7 147.8h10M405.7 147.8h10M15.7 195.7h5M410.7 195.7h5M15.7 243.5h5M410.7 243.5h5M.7 281.3v15h15M65.7 286.3v5M115.7 286.3v5M165.7 286.3v5M215.7 281.3v10"/>
<path d="M265.7 286.3v5M315.7 286.3v5M365.7 286.3v5M405.7 296.3h13.4"/>
</g>
<!-- layer: TitleBlock -->
<path d="M230.7 239.4h180v46.9h-180zM254.7 239.4v9.9M288.7 239.4v46.9M349.7 239.4v46.9M230.7 249.3h180M288.7 259.4h122M349.7 276.4h61M359.7 276.4v9.9M395.7 276.4v9.9" fill="none" stroke="#000" stroke-width=".36"/>
<!-- layer: Hatching -->
<path d="M142.9 225.2l.3 .4M144.1 227.3l.1 .1M150.2 221.5l-.2 .4" fill="none" stroke="#000" stroke-width=".25"/>
<!-- layer: Annotations -->
<path d="M131.6 98.3h5M168.3 98.3h5" fill="none" stroke="#000" stroke-width=".51"/>
<g fill="none" stroke="#000" stroke-width=".25">
<path d="M120.1 87l1.6 1.2M134.1 88.3v5M170.8 88.3v5M152.7 231.3l14.1 1.3h39.8"/>
<circle cx="148.5" cy="108.1" r="33.4"/>
</g>
<path d="M133.3 93.3h1.6l-.8 5zM170 93.3h1.6l-.8 5zM149.2 231l3.5-.2-.1 1.1z" fill="#000" stroke="#000" stroke-width=".25"/>
<!-- layer: BOM -->
<path d="M230.7 9.4h180v61.3h-180zM230.7 17h180M245.7 17v53.7M260.7 17v53.7M305.7 17v53.7M380.7 17v53.7M230.7 24.7h180M230.7 32.4h180M230.7 40h180M230.7 47.7h180M230.7 55.4h180M230.7 63h180" fill="none" stroke="#000" stroke-width=".25"/>
<g font-size="7">
<text x="209.9" y="31.5">B (1:2)</text>
<text x="113.4" y="86.3">B</text>
<text x="124.4" y="100.8">A</text>
<text x="175.8" y="100.8">A</text>
<text x="134.6" y="196.5">A-A (1:5)</text>
<text x="289.7" y="269.9">Buoy</text>
</g>
<g font-size="4.9">
<text x="310.3" y="14.9">Parts List</text>
<text x="233.4" y="22.6">Item</text>
<text x="249.3" y="22.1">Qty</text>
<text x="269.1" y="22.6">Part Number</text>
<text x="330.9" y="22.1">Description</text>
<text x="387" y="22.6">Material</text>
<text x="237" y="29.7">1</text>
<text x="252" y="29.7">1</text>
<text x="261.9" y="29.7">Cap 3.5 v6</text>
<text x="382.2" y="29.7">ABS Plastic</text>
<text x="236.9" y="37.4">2</text>
<text x="252" y="37.4">1</text>
<text x="261.8" y="37.4">Bottom Bell</text>
<text x="382.2" y="37.4">ABS Plastic</text>
<text x="236.8" y="45">3</text>
<text x="252" y="45">1</text>
<text x="261.8" y="45">Pipe</text>
<text x="382.2" y="45.1">ABS Plastic</text>
<text x="236.9" y="52.7">4</text>
<text x="252" y="52.7">1</text>
<text x="261.9" y="52.7">ConterWeight</text>
<text x="382.2" y="52.7">ABS Plastic</text>
<text x="236.8" y="60.3">5</text>
<text x="252" y="60.4">1</text>
<text x="261.8" y="60.4">LampStand</text>
<text x="382.2" y="60.4">ABS Plastic</text>
<text x="236.8" y="68">6</text>
<text x="252" y="68">1</text>
<text x="261.8" y="68">Lamp</text>
<text x="382.2" y="68.1">ABS Plastic</text>
<text x="170.1" y="231.9">Conduit for wires</text>
<text x="289.7" y="247.8">Aldo Morell</text>
<text x="329.7" y="247.8">5/5/2017</text>
<text x="399.8" y="284.9">1/1</text>
</g>
<g font-size="3.5">
<text x="39.7" y="8.1">1</text>
<text x="89.5" y="8.1">2</text>
<text x="139.5" y="8.1">3</text>
<text x="189.4" y="8.1">4</text>
<text x="239.5" y="8.1">5</text>
<text x="289.4" y="8.1">6</text>
<text x="339.5" y="8.1">7</text>
<text x="389.5" y="8.1">8</text>
<text x="17.1" y="29.5">A</text>
<text x="412.1" y="29.5">A</text>
<text x="16.9" y="77.3">B</text>
<text x="411.9" y="77.3">B</text>
<text x="16.9" y="125.2">C</text>
<text x="411.9" y="125.2">C</text>
<text x="16.9" y="173">D</text>
<text x="411.9" y="173">D</text>
<text x="16.9" y="220.9">E</text>
<text x="411.9" y="220.9">E</text>
<text x="16.9" y="268.7">F</text>
<text x="411.9" y="268.7">F</text>
<text x="39.7" y="290.1">1</text>
<text x="89.5" y="290.1">2</text>
<text x="139.5" y="290.1">3</text>
<text x="189.4" y="290.1">4</text>
<text x="239.5" y="290.1">5</text>
<text x="289.4" y="290.1">6</text>
<text x="339.5" y="290.1">7</text>
<text x="389.5" y="290.1">8</text>
</g>
<g font-size="2.5">
<text x="231.7" y="242.1">Dept.</text>
<text x="255.7" y="242.1">Technical reference</text>
<text x="289.7" y="242.1">Created by</text>
<text x="350.7" y="242.1">Approved by</text>
<text x="289.7" y="252.1">Document type</text>
<text x="350.7" y="252.1">Document status</text>
<text x="289.7" y="262.1">Title</text>
<text x="350.7" y="262.1">DWG No.</text>
<text x="350.7" y="279.1">Rev.</text>
<text x="360.7" y="279.1">Date of issue</text>
<text x="396.7" y="279.1">Sheet</text>
</g>
</svg>
